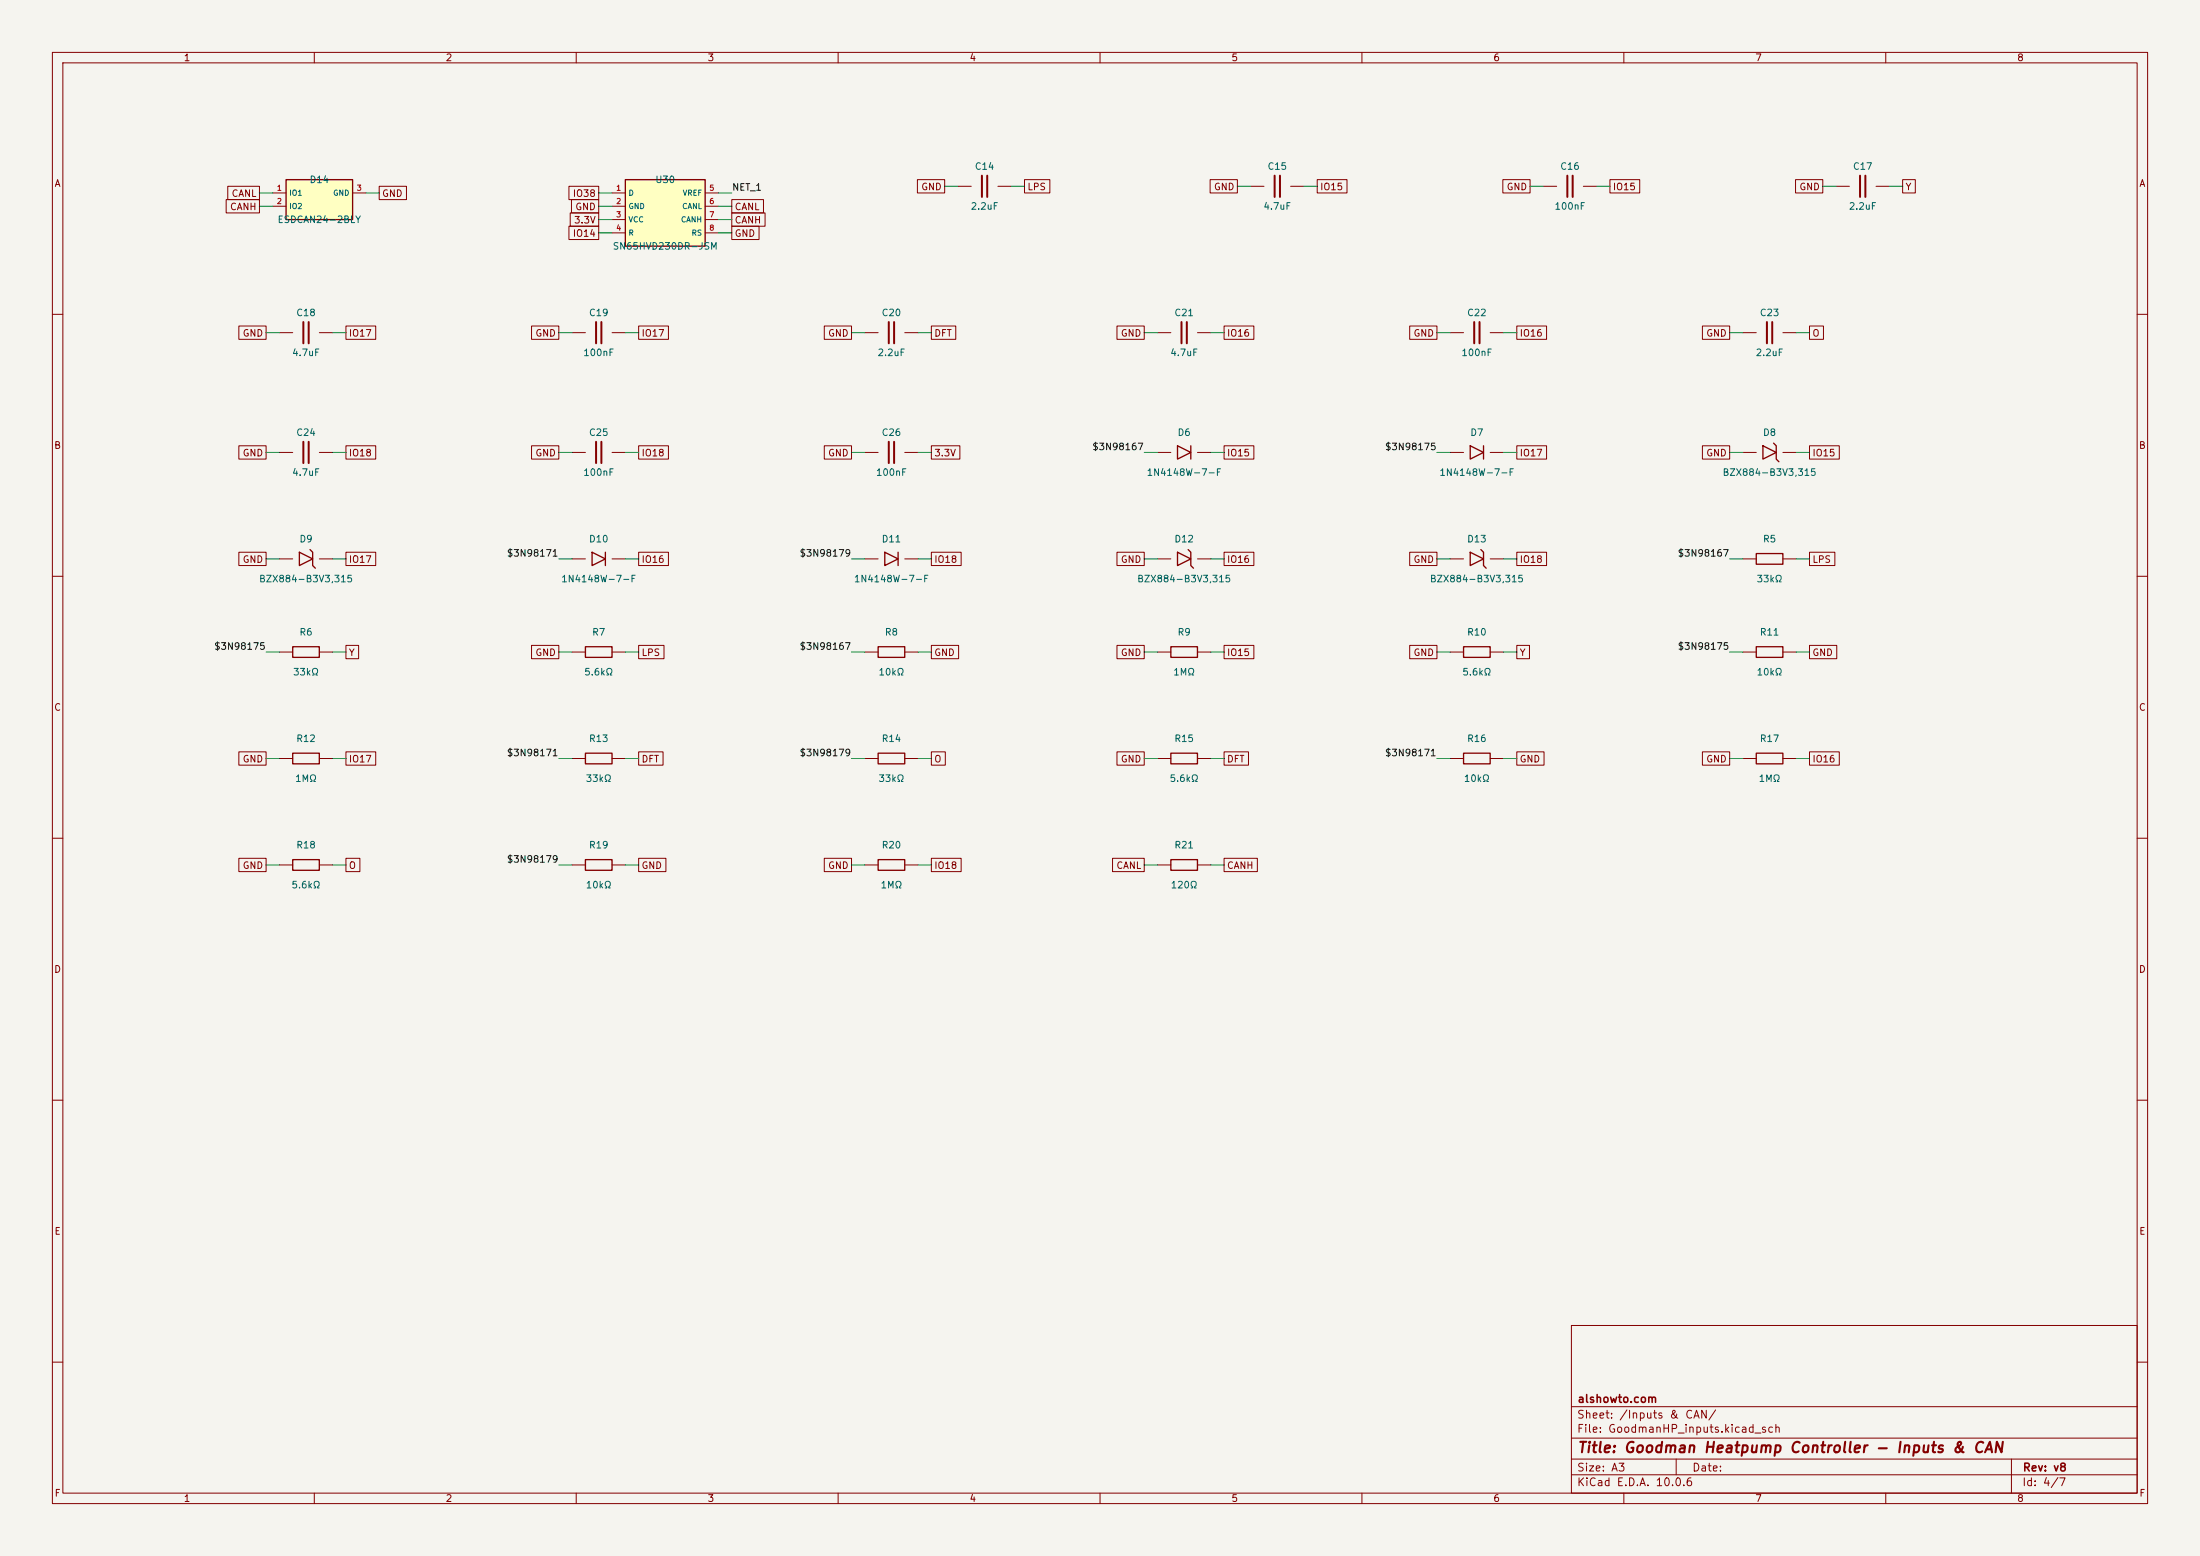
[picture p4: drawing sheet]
<svg xmlns="http://www.w3.org/2000/svg" width="420mm" height="297mm" viewBox="0 0 420 297" stroke-linecap="round" stroke-linejoin="round" font-family="sans-serif">
<path d="M0 0h420v297h-420z" fill="#f5f4ef" stroke="#f5f4ef" stroke-width=".19"/>
<g fill="none" stroke="#840000" stroke-width=".19">
<path d="M10 10h400v277h-400zM12 12h396v273h-396zM60 10v2M110 10v2M160 10v2M210 10v2M260 10v2M310 10v2M360 10v2M238.8 35.6h2.5M246.4 35.6h2.5M294.6 35.6h2.6"/>
<path d="M302.3 35.6h2.5M350.5 35.6h2.6M358.1 35.6h2.6M10 60h2M53.3 63.5h2.6M61 63.5h2.5M276.9 63.5h2.5M284.5 63.5h2.5M332.7 63.5h2.6M340.4 63.5h2.5M408 60h2M53.3 86.4h2.6"/>
<path d="M61 86.4h2.5M276.9 86.4h2.5M284.5 86.4h2.5M332.7 86.4h2.6M340.4 86.4h2.5M10 110h2M53.3 106.7h2.6M61 106.7h2.5M276.9 106.7h2.5M284.5 106.7h2.5M332.7 106.7h2.6M340.4 106.7h2.5"/>
<path d="M408 110h2M276.9 124.5h2.5M284.5 124.5h2.5M10 160h2M276.9 144.8h2.5M284.5 144.8h2.5M332.7 144.8h2.6M340.4 144.8h2.5M408 160h2M10 210h2M408 210h2M300 253h108v32h-108z"/>
<path d="M10 260h2M300 278.5h108M300 274.5h108M300 268.5h108M320 278.5v3M384 278.5v6.5M408 260h2M60 285v2M110 285v2M160 285v2M210 285v2M260 285v2"/>
<path d="M300 281.5h108M310 285v2M360 285v2"/>
</g>
<g fill="none" stroke="#840000" stroke-width=".38">
<path d="M243.3 33.5v4.1M244.3 33.5v4.1M299.2 33.5v4.1M300.2 33.5v4.1M355.1 33.5v4.1M356.1 33.5v4.1M57.9 61.5v4M58.9 61.5v4M281.4 61.5v4M282.4 61.5v4M337.3 61.5v4M338.3 61.5v4"/>
<path d="M57.9 84.3v4.1M58.9 84.3v4.1"/>
</g>
<path d="M280.7 85.1l2.5 1.3-2.5 1.2zM283.2 85.1v2.5M336.5 85.1l2.6 1.3-2.6 1.2zM338.6 84.6l.5 .5v2.5l.5 .5M57.1 105.4l2.6 1.3-2.6 1.3zM59.2 104.9l.5 .5v2.6l.5 .5M280.7 105.4l2.5 1.3-2.5 1.3zM282.7 104.9l.5 .5v2.6l.5 .5M335.3 105.7h5.1v2h-5.1zM279.4 123.4h5.1v2.1h-5.1zM279.4 143.8h5.1v2h-5.1zM335.3 143.8h5.1v2h-5.1z" fill="none" stroke="#840000" stroke-width=".25"/>
<path d="M54.6 34.3h12.7v7.6h-12.7z" fill="#ffffc2"/>
<g fill="none" stroke="#840000" stroke-width=".25">
<path d="M54.6 34.3h12.7v7.6h-12.7zM224.8 85.1l2.5 1.3-2.5 1.2zM227.3 85.1v2.5M113 105.4l2.6 1.3-2.6 1.3zM115.6 105.4v2.6M168.9 105.4l2.5 1.3-2.5 1.3zM171.4 105.4v2.6M224.8 105.4l2.5 1.3-2.5 1.3zM226.8 104.9l.5 .5v2.6l.5 .5M55.9 123.4h5.1v2.1h-5.1zM111.8 123.4h5v2.1h-5zM167.6 123.4h5.1v2.1h-5.1z"/>
<path d="M223.5 123.4h5.1v2.1h-5.1zM335.3 123.4h5.1v2.1h-5.1zM55.9 143.8h5.1v2h-5.1zM111.8 143.8h5v2h-5zM167.6 143.8h5.1v2h-5.1zM223.5 143.8h5.1v2h-5.1zM55.9 164.1h5.1v2h-5.1zM111.8 164.1h5v2h-5zM167.6 164.1h5.1v2h-5.1zM223.5 164.1h5.1v2h-5.1z"/>
</g>
<g fill="none" stroke="#840000" stroke-width=".19">
<path d="M52.1 36.8h2.5M52.1 39.4h2.5M67.3 36.8h2.5M182.9 35.6h2.5M190.5 35.6h2.5M109.2 63.5h2.6M116.8 63.5h2.6M165.1 63.5h2.5M172.7 63.5h2.6M221 63.5h2.5M228.6 63.5h2.5M109.2 86.4h2.6"/>
<path d="M116.8 86.4h2.6M165.1 86.4h2.5M172.7 86.4h2.6M221 86.4h2.5M228.6 86.4h2.5M109.2 106.7h2.6M116.8 106.7h2.6M165.1 106.7h2.5M172.7 106.7h2.6M221 106.7h2.5M228.6 106.7h2.5M53.3 124.5h2.6"/>
<path d="M61 124.5h2.5M109.2 124.5h2.6M116.8 124.5h2.6M165.1 124.5h2.5M172.7 124.5h2.6M221 124.5h2.5M228.6 124.5h2.5M332.7 124.5h2.6M340.4 124.5h2.5M53.3 144.8h2.6M61 144.8h2.5M109.2 144.8h2.6"/>
<path d="M116.8 144.8h2.6M165.1 144.8h2.5M172.7 144.8h2.6M221 144.8h2.5M228.6 144.8h2.5M53.3 165.1h2.6M61 165.1h2.5M109.2 165.1h2.6M116.8 165.1h2.6M165.1 165.1h2.5M172.7 165.1h2.6M221 165.1h2.5"/>
<path d="M228.6 165.1h2.5"/>
</g>
<path d="M187.5 33.5v4.1M188.5 33.5v4.1M113.8 61.5v4M114.8 61.5v4M169.7 61.5v4M170.7 61.5v4M225.6 61.5v4M226.6 61.5v4M113.8 84.3v4.1M114.8 84.3v4.1M169.7 84.3v4.1M170.7 84.3v4.1" fill="none" stroke="#840000" stroke-width=".38"/>
<path d="M119.4 34.3h15.2v12.7h-15.2z" fill="#ffffc2"/>
<path d="M119.4 34.3h15.2v12.7h-15.2z" fill="none" stroke="#840000" stroke-width=".25"/>
<g fill="none" stroke="#840000" stroke-width=".19">
<path d="M43.2 38.1h6.3v2.5h-6.3zM43.5 35.6h6v2.5h-6zM72.4 35.6h5.2v2.5h-5.2zM108.6 35.6h5.7v2.5h-5.7zM109.1 38.1h5.2v2.5h-5.2zM116.8 36.8h2.6M116.8 39.4h2.6M134.6 36.8h2.6M134.6 39.4h2.6M139.7 38.1h6.1v2.5h-6.1zM175.1 34.3h5.2v2.5h-5.2zM195.6 34.3h4.8v2.5h-4.8z"/>
<path d="M231 34.3h5.2v2.5h-5.2zM251.5 34.3h5.6v2.5h-5.6zM286.9 34.3h5.2v2.5h-5.2zM307.3 34.3h5.7v2.5h-5.7zM342.8 34.3h5.2v2.5h-5.2zM363.2 34.3h2.4v2.5h-2.4zM108.6 43.2h5.7v2.5h-5.7zM108.9 40.6h5.4v2.6h-5.4zM116.8 41.9h2.6M116.8 44.5h2.6M134.6 41.9h2.6M134.6 44.5h2.6"/>
<path d="M139.7 43.2h5.2v2.5h-5.2zM139.7 40.6h6.4v2.6h-6.4zM45.6 62.2h5.2v2.6h-5.2zM66 62.2h5.7v2.6h-5.7zM101.5 62.2h5.2v2.6h-5.2zM121.9 62.2h5.7v2.6h-5.7zM157.4 62.2h5.2v2.6h-5.2zM177.8 62.2h4.7v2.6h-4.7zM213.2 62.2h5.2v2.6h-5.2zM233.7 62.2h5.7v2.6h-5.7zM269.1 62.2h5.2v2.6h-5.2zM289.6 62.2h5.6v2.6h-5.6z"/>
<path d="M325 62.2h5.2v2.6h-5.2zM345.4 62.2h2.7v2.6h-2.7zM45.6 85.1h5.2v2.5h-5.2zM66 85.1h5.7v2.5h-5.7zM101.5 85.1h5.2v2.5h-5.2zM121.9 85.1h5.7v2.5h-5.7zM157.4 85.1h5.2v2.5h-5.2zM177.8 85.1h5.4v2.5h-5.4zM233.7 85.1h5.7v2.5h-5.7zM289.6 85.1h5.6v2.5h-5.6zM325 85.1h5.2v2.5h-5.2zM345.4 85.1h5.7v2.5h-5.7z"/>
<path d="M45.6 105.4h5.2v2.6h-5.2zM66 105.4h5.7v2.6h-5.7zM121.9 105.4h5.7v2.6h-5.7zM177.8 105.4h5.7v2.6h-5.7zM213.2 105.4h5.2v2.6h-5.2zM233.7 105.4h5.7v2.6h-5.7zM269.1 105.4h5.2v2.6h-5.2zM289.6 105.4h5.6v2.6h-5.6zM345.4 105.4h4.9v2.6h-4.9zM66 123.2h2.5v2.5h-2.5zM101.5 123.2h5.2v2.5h-5.2zM121.9 123.2h4.9v2.5h-4.9z"/>
<path d="M177.8 123.2h5.2v2.5h-5.2zM213.2 123.2h5.2v2.5h-5.2zM233.7 123.2h5.7v2.5h-5.7zM269.1 123.2h5.2v2.5h-5.2zM289.6 123.2h2.4v2.5h-2.4zM345.4 123.2h5.2v2.5h-5.2zM45.6 143.5h5.2v2.6h-5.2zM66 143.5h5.7v2.6h-5.7zM121.9 143.5h4.7v2.6h-4.7zM177.8 143.5h2.7v2.6h-2.7zM213.2 143.5h5.2v2.6h-5.2zM233.7 143.5h4.6v2.6h-4.6z"/>
<path d="M289.6 143.5h5.2v2.6h-5.2zM325 143.5h5.2v2.6h-5.2zM345.4 143.5h5.7v2.6h-5.7zM45.6 163.8h5.2v2.6h-5.2zM66 163.8h2.7v2.6h-2.7zM121.9 163.8h5.2v2.6h-5.2zM157.4 163.8h5.2v2.6h-5.2zM177.8 163.8h5.7v2.6h-5.7zM212.4 163.8h6v2.6h-6zM233.7 163.8h6.3v2.6h-6.3z"/>
</g>
<g fill="none" stroke="#009600" stroke-width=".19">
<path d="M49.5 36.8h2.6M49.5 39.4h2.6M69.8 36.8h2.6M114.3 36.8h2.5M114.3 39.4h2.5M137.2 36.8h2.5M137.2 39.4h2.5M180.3 35.6h2.6M193 35.6h2.6M236.2 35.6h2.6M248.9 35.6h2.6M292.1 35.6h2.5"/>
<path d="M304.8 35.6h2.5M348 35.6h2.5M360.7 35.6h2.5M114.3 41.9h2.5M114.3 44.5h2.5M137.2 41.9h2.5M137.2 44.5h2.5M50.8 63.5h2.5M63.5 63.5h2.5M106.7 63.5h2.5M119.4 63.5h2.5M162.6 63.5h2.5"/>
<path d="M175.3 63.5h2.5M218.4 63.5h2.6M231.1 63.5h2.6M274.3 63.5h2.6M287 63.5h2.6M330.2 63.5h2.5M342.9 63.5h2.5M50.8 86.4h2.5M63.5 86.4h2.5M106.7 86.4h2.5M119.4 86.4h2.5M162.6 86.4h2.5"/>
<path d="M175.3 86.4h2.5M218.4 86.4h2.6M231.1 86.4h2.6M274.3 86.4h2.6M287 86.4h2.6M330.2 86.4h2.5M342.9 86.4h2.5M50.8 106.7h2.5M63.5 106.7h2.5M106.7 106.7h2.5M119.4 106.7h2.5M162.6 106.7h2.5"/>
<path d="M175.3 106.7h2.5M218.4 106.7h2.6M231.1 106.7h2.6M274.3 106.7h2.6M287 106.7h2.6M330.2 106.7h2.5M342.9 106.7h2.5M50.8 124.5h2.5M63.5 124.5h2.5M106.7 124.5h2.5M119.4 124.5h2.5M162.6 124.5h2.5"/>
<path d="M175.3 124.5h2.5M218.4 124.5h2.6M231.1 124.5h2.6M274.3 124.5h2.6M287 124.5h2.6M330.2 124.5h2.5M342.9 124.5h2.5M50.8 144.8h2.5M63.5 144.8h2.5M106.7 144.8h2.5M119.4 144.8h2.5M162.6 144.8h2.5"/>
<path d="M175.3 144.8h2.5M218.4 144.8h2.6M231.1 144.8h2.6M274.3 144.8h2.6M287 144.8h2.6M330.2 144.8h2.5M342.9 144.8h2.5M50.8 165.1h2.5M63.5 165.1h2.5M106.7 165.1h2.5M119.4 165.1h2.5M162.6 165.1h2.5"/>
<path d="M175.3 165.1h2.5M218.4 165.1h2.6M231.1 165.1h2.6"/>
</g>
<text font-size="2" fill="#840000" x="301" y="277.8">Title: Goodman Heatpump Controller - Inputs &amp; CAN</text>
<g font-size="1.5" fill="#840000">
<text x="301" y="268.1">alshowto.com</text>
<text x="300.9" y="273.8">File: GoodmanHP_inputs.kicad_sch</text>
<text x="300.9" y="271.1">Sheet: /Inputs &amp; CAN/</text>
<text x="300.9" y="281.2">Size: A3</text>
<text x="322.9" y="281.2">Date:</text>
<text x="386" y="281.2">Rev: v8</text>
<text x="300.9" y="284">KiCad E.D.A. 10.0.6</text>
<text x="385.9" y="284">Id: 4/7</text>
</g>
<g font-size="1.3" fill="#840000">
<text x="35" y="12">1</text>
<text x="85" y="12">2</text>
<text x="135" y="12">3</text>
<text x="185" y="12">4</text>
<text x="235" y="12">5</text>
<text x="285" y="12">6</text>
<text x="335" y="12">7</text>
<text x="385" y="12">8</text>
<text x="10.3" y="36">A</text>
<text x="408.3" y="36">A</text>
<text x="43.8" y="40.4">CANH</text>
<text x="44.1" y="37.9">CANL</text>
<text x="72.8" y="37.9">GND</text>
<text x="109.2" y="37.9">IO38</text>
<text x="109.7" y="40.4">GND</text>
<text x="140.1" y="40.4">CANL</text>
<text x="175.8" y="36.6">GND</text>
<text x="196" y="36.6">LPS</text>
<text x="231.6" y="36.6">GND</text>
<text x="251.9" y="36.6">IO15</text>
<text x="287.5" y="36.6">GND</text>
<text x="307.8" y="36.6">IO15</text>
<text x="343.4" y="36.6">GND</text>
<text x="363.7" y="36.6">Y</text>
<text x="109.2" y="45.5">IO14</text>
<text x="109.5" y="43">3.3V</text>
<text x="140.1" y="45.5">GND</text>
<text x="140.1" y="43">CANH</text>
<text x="46.2" y="64.6">GND</text>
<text x="66.5" y="64.6">IO17</text>
<text x="102.1" y="64.6">GND</text>
<text x="122.4" y="64.6">IO17</text>
<text x="158" y="64.6">GND</text>
<text x="178.2" y="64.6">DFT</text>
<text x="213.9" y="64.6">GND</text>
<text x="234.1" y="64.6">IO16</text>
<text x="269.7" y="64.6">GND</text>
<text x="290" y="64.6">IO16</text>
<text x="325.6" y="64.6">GND</text>
<text x="345.9" y="64.6">O</text>
<text x="10.2" y="86">B</text>
<text x="46.2" y="87.4">GND</text>
<text x="66.5" y="87.4">IO18</text>
<text x="102.1" y="87.4">GND</text>
<text x="122.4" y="87.4">IO18</text>
<text x="158" y="87.4">GND</text>
<text x="178.2" y="87.4">3.3V</text>
<text x="234.1" y="87.4">IO15</text>
<text x="290" y="87.4">IO17</text>
<text x="325.6" y="87.4">GND</text>
<text x="345.9" y="87.4">IO15</text>
<text x="408.2" y="86">B</text>
<text x="46.2" y="107.7">GND</text>
<text x="66.5" y="107.7">IO17</text>
<text x="122.4" y="107.7">IO16</text>
<text x="178.2" y="107.7">IO18</text>
<text x="213.9" y="107.7">GND</text>
<text x="234.1" y="107.7">IO16</text>
<text x="269.7" y="107.7">GND</text>
<text x="290" y="107.7">IO18</text>
<text x="345.9" y="107.7">LPS</text>
<text x="66.5" y="125.5">Y</text>
<text x="102.1" y="125.5">GND</text>
<text x="122.4" y="125.5">LPS</text>
<text x="178.2" y="125.5">GND</text>
<text x="213.9" y="125.5">GND</text>
<text x="234.1" y="125.5">IO15</text>
<text x="269.7" y="125.5">GND</text>
<text x="290" y="125.5">Y</text>
<text x="345.9" y="125.5">GND</text>
<text x="10.2" y="136">C</text>
<text x="408.2" y="136">C</text>
<text x="46.2" y="145.8">GND</text>
<text x="66.5" y="145.8">IO17</text>
<text x="122.4" y="145.8">DFT</text>
<text x="178.2" y="145.8">O</text>
<text x="213.9" y="145.8">GND</text>
<text x="234.1" y="145.8">DFT</text>
<text x="290" y="145.8">GND</text>
<text x="325.6" y="145.8">GND</text>
<text x="345.9" y="145.8">IO16</text>
<text x="46.2" y="166.2">GND</text>
<text x="66.5" y="166.2">O</text>
<text x="122.4" y="166.2">GND</text>
<text x="158" y="166.2">GND</text>
<text x="178.2" y="166.2">IO18</text>
<text x="213" y="166.2">CANL</text>
<text x="234.1" y="166.2">CANH</text>
<text x="10.2" y="186">D</text>
<text x="408.2" y="186">D</text>
<text x="10.3" y="236">E</text>
<text x="408.3" y="236">E</text>
<text x="10.3" y="286">F</text>
<text x="35" y="287">1</text>
<text x="85" y="287">2</text>
<text x="135" y="287">3</text>
<text x="185" y="287">4</text>
<text x="235" y="287">5</text>
<text x="285" y="287">6</text>
<text x="335" y="287">7</text>
<text x="385" y="287">8</text>
<text x="408.3" y="286">F</text>
</g>
<g font-size="1.3" fill="#006464">
<text x="59" y="35.3">D14</text>
<text x="125" y="35.3">U30</text>
<text x="186" y="32.7">C14</text>
<text x="241.9" y="32.7">C15</text>
<text x="297.7" y="32.7">C16</text>
<text x="353.6" y="32.7">C17</text>
<text x="185.2" y="40.3">2.2uF</text>
<text x="241.1" y="40.3">4.7uF</text>
<text x="296.7" y="40.3">100nF</text>
<text x="352.8" y="40.3">2.2uF</text>
<text x="52.9" y="42.9">ESDCAN24-2BLY</text>
<text x="116.9" y="48">SN65HVD230DR-JSM</text>
<text x="56.4" y="60.7">C18</text>
<text x="112.3" y="60.7">C19</text>
<text x="168.2" y="60.7">C20</text>
<text x="224.1" y="60.7">C21</text>
<text x="280" y="60.7">C22</text>
<text x="335.8" y="60.7">C23</text>
<text x="55.7" y="68.3">4.7uF</text>
<text x="111.2" y="68.3">100nF</text>
<text x="167.4" y="68.3">2.2uF</text>
<text x="223.3" y="68.3">4.7uF</text>
<text x="278.9" y="68.3">100nF</text>
<text x="335.1" y="68.3">2.2uF</text>
<text x="56.4" y="83.5">C24</text>
<text x="112.3" y="83.5">C25</text>
<text x="168.2" y="83.5">C26</text>
<text x="224.7" y="83.5">D6</text>
<text x="280.6" y="83.5">D7</text>
<text x="336.5" y="83.5">D8</text>
<text x="55.7" y="91.1">4.7uF</text>
<text x="111.2" y="91.1">100nF</text>
<text x="167.1" y="91.1">100nF</text>
<text x="218.8" y="91.1">1N4148W-7-F</text>
<text x="274.7" y="91.1">1N4148W-7-F</text>
<text x="328.7" y="91.1">BZX884-B3V3,315</text>
<text x="57.1" y="103.8">D9</text>
<text x="112.3" y="103.8">D10</text>
<text x="168.2" y="103.8">D11</text>
<text x="224.1" y="103.8">D12</text>
<text x="280" y="103.8">D13</text>
<text x="336.5" y="103.8">R5</text>
<text x="49.3" y="111.5">BZX884-B3V3,315</text>
<text x="107" y="111.5">1N4148W-7-F</text>
<text x="162.9" y="111.5">1N4148W-7-F</text>
<text x="217" y="111.5">BZX884-B3V3,315</text>
<text x="272.9" y="111.5">BZX884-B3V3,315</text>
<text x="335.2" y="111.5">33kΩ</text>
<text x="57.1" y="121.6">R6</text>
<text x="112.9" y="121.6">R7</text>
<text x="168.8" y="121.6">R8</text>
<text x="224.7" y="121.6">R9</text>
<text x="280" y="121.6">R10</text>
<text x="335.8" y="121.6">R11</text>
<text x="55.8" y="129.2">33kΩ</text>
<text x="111.4" y="129.2">5.6kΩ</text>
<text x="167.6" y="129.2">10kΩ</text>
<text x="223.9" y="129.2">1MΩ</text>
<text x="279.1" y="129.2">5.6kΩ</text>
<text x="335.2" y="129.2">10kΩ</text>
<text x="56.4" y="141.9">R12</text>
<text x="112.3" y="141.9">R13</text>
<text x="168.2" y="141.9">R14</text>
<text x="224.1" y="141.9">R15</text>
<text x="280" y="141.9">R16</text>
<text x="335.8" y="141.9">R17</text>
<text x="56.2" y="149.6">1MΩ</text>
<text x="111.7" y="149.6">33kΩ</text>
<text x="167.6" y="149.6">33kΩ</text>
<text x="223.2" y="149.6">5.6kΩ</text>
<text x="279.4" y="149.6">10kΩ</text>
<text x="335.6" y="149.6">1MΩ</text>
<text x="56.4" y="162.3">R18</text>
<text x="112.3" y="162.3">R19</text>
<text x="168.2" y="162.3">R20</text>
<text x="224.1" y="162.3">R21</text>
<text x="55.5" y="169.9">5.6kΩ</text>
<text x="111.7" y="169.9">10kΩ</text>
<text x="168" y="169.9">1MΩ</text>
<text x="223.4" y="169.9">120Ω</text>
</g>
<g font-size="1.3" fill="#0f0f0f">
<text x="139.7" y="36.7">NET_1</text>
<text x="208.4" y="86.2">$3N98167</text>
<text x="264.3" y="86.2">$3N98175</text>
<text x="96.7" y="106.6">$3N98171</text>
<text x="152.5" y="106.6">$3N98179</text>
<text x="320.2" y="106.6">$3N98167</text>
<text x="40.8" y="124.3">$3N98175</text>
<text x="152.5" y="124.3">$3N98167</text>
<text x="320.2" y="124.3">$3N98175</text>
<text x="96.7" y="144.7">$3N98171</text>
<text x="152.5" y="144.7">$3N98179</text>
<text x="264.3" y="144.7">$3N98171</text>
<text x="96.7" y="165">$3N98179</text>
</g>
<g font-size="1" fill="#a90000">
<text x="52.8" y="36.6">1</text>
<text x="52.8" y="39.2">2</text>
<text x="68" y="36.6">3</text>
<text x="117.5" y="36.6">1</text>
<text x="117.5" y="39.2">2</text>
<text x="117.5" y="41.7">3</text>
<text x="135.3" y="36.6">5</text>
<text x="135.3" y="39.2">6</text>
<text x="135.3" y="41.7">7</text>
<text x="117.5" y="44.3">4</text>
<text x="135.3" y="44.3">8</text>
</g>
<g font-size="1" fill="#006464">
<text x="55.1" y="37.6">IO1</text>
<text x="55.1" y="40.1">IO2</text>
<text x="63.5" y="37.6">GND</text>
<text x="119.9" y="37.6">D</text>
<text x="119.9" y="40.1">GND</text>
<text x="130.1" y="40.1">CANL</text>
<text x="130.2" y="37.6">VREF</text>
<text x="119.9" y="42.7">VCC</text>
<text x="119.9" y="45.2">R</text>
<text x="129.9" y="42.7">CANH</text>
<text x="131.9" y="45.2">RS</text>
</g>
</svg>
